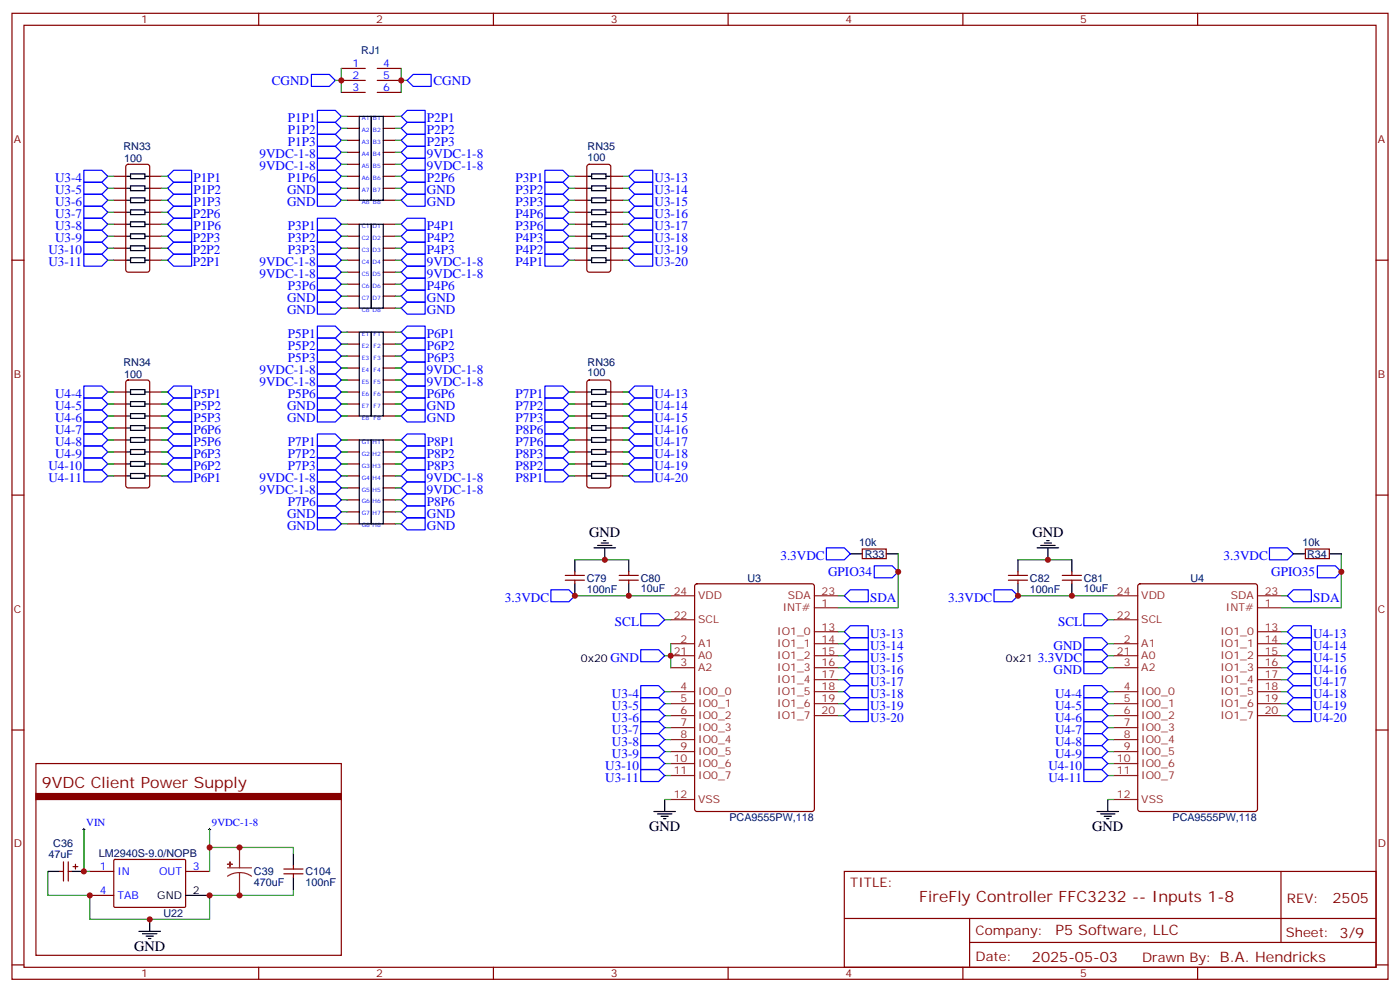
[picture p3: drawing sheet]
<svg xmlns="http://www.w3.org/2000/svg" width="412mm" height="292mm" viewBox="0 0 412 292" stroke-linecap="round" stroke-linejoin="round" font-family="sans-serif">
<g fill="none" stroke="#870000" stroke-width=".35">
<path d="M3.5 3.9h405.4v284.4h-405.4zM7.1 7.4h398.2v277.3h-398.2zM76.2 3.9v3.5M145.3 3.9v3.5M214.5 3.9v3.5M283.6 3.9v3.5M352.8 3.9v3.5M100.5 20.1h7.1M100.5 23.7h7.1M100.5 27.2h7.1M102.3 37.8h3.5M102.3 34.3h3.5"/>
<path d="M111.1 20.1h7.1M111.1 23.7h7.1M111.1 27.2h7.1M112.9 37.8h3.5M112.9 34.3h3.5M33.5 58.9h3.5M33.5 55.4h3.5M33.5 51.9h3.5M37.3 48.6l.4-.2h5.7l.5 .2 .2 .5v30.3l-.2 .5-.5 .2h-5.7l-.5-.2-.2-.5v-30.3zM44.1 58.9h3.5M44.1 55.4h3.5M44.1 51.9h3.5"/>
<path d="M102.3 58.9h3.5M102.3 55.4h3.5M102.3 51.9h3.5M102.3 48.4h3.5M102.3 44.8h3.5M102.3 41.3h3.5M112.9 58.9h3.5M112.9 55.4h3.5M112.9 51.9h3.5M112.9 48.4h3.5M112.9 44.8h3.5M112.9 41.3h3.5"/>
<path d="M169.3 58.9h3.6M169.3 55.4h3.6M169.3 51.9h3.6M173.1 48.6l.5-.2h5.6l.5 .2 .2 .5v30.3l-.2 .5-.5 .2h-5.6l-.5-.2-.2-.5v-30.3zM179.9 58.9h3.5M179.9 55.4h3.5M179.9 51.9h3.5M3.5 76.6h3.6M33.5 76.6h3.5M33.5 73.1h3.5M33.5 69.5h3.5M33.5 66h3.5"/>
<path d="M33.5 62.5h3.5M44.1 76.6h3.5M44.1 73.1h3.5M44.1 69.5h3.5M44.1 66h3.5M44.1 62.5h3.5M102.3 76.6h3.5M102.3 73.1h3.5M102.3 69.5h3.5M102.3 66h3.5M112.9 76.6h3.5M112.9 73.1h3.5"/>
<path d="M112.9 69.5h3.5M112.9 66h3.5M169.3 76.6h3.6M169.3 73.1h3.6M169.3 69.5h3.6M169.3 66h3.6M169.3 62.5h3.6M179.9 76.6h3.5M179.9 73.1h3.5M179.9 69.5h3.5M179.9 66h3.5M179.9 62.5h3.5"/>
<path d="M405.3 76.6h3.6M102.3 90.7h3.5M102.3 87.2h3.5M102.3 83.6h3.5M102.3 80.1h3.5M102.3 97.8h3.5M112.9 90.7h3.5M112.9 87.2h3.5M112.9 83.6h3.5M112.9 80.1h3.5M112.9 97.8h3.5M33.5 118.9h3.5"/>
<path d="M33.5 115.4h3.5M37.3 112.1l.4-.2h5.7l.5 .2 .2 .5v30.3l-.2 .5-.5 .2h-5.7l-.5-.2-.2-.5v-30.3zM44.1 118.9h3.5M44.1 115.4h3.5M102.3 118.9h3.5M102.3 115.4h3.5M102.3 111.9h3.5M102.3 108.3h3.5M102.3 104.8h3.5M102.3 101.3h3.5M112.9 118.9h3.5M112.9 115.4h3.5"/>
<path d="M112.9 111.9h3.5M112.9 108.3h3.5M112.9 104.8h3.5M112.9 101.3h3.5M169.3 118.9h3.6M169.3 115.4h3.6M173.1 112.1l.5-.2h5.6l.5 .2 .2 .5v30.3l-.2 .5-.5 .2h-5.6l-.5-.2-.2-.5v-30.3zM179.9 118.9h3.5M179.9 115.4h3.5M33.5 122.4h3.5M33.5 136.6h3.5M33.5 133h3.5"/>
<path d="M33.5 129.5h3.5M33.5 126h3.5M44.1 122.4h3.5M44.1 136.6h3.5M44.1 133h3.5M44.1 129.5h3.5M44.1 126h3.5M102.3 122.4h3.5M102.3 136.6h3.5M102.3 133h3.5M102.3 129.5h3.5M112.9 122.4h3.5"/>
<path d="M112.9 136.6h3.5M112.9 133h3.5M112.9 129.5h3.5M169.3 122.4h3.6M169.3 136.6h3.6M169.3 133h3.6M169.3 129.5h3.6M169.3 126h3.6M179.9 122.4h3.5M179.9 136.6h3.5M179.9 133h3.5M179.9 129.5h3.5"/>
<path d="M179.9 126h3.5M3.5 145.7h3.6M33.5 140.1h3.5M44.1 140.1h3.5M102.3 154.2h3.5M102.3 150.7h3.5M102.3 147.1h3.5M102.3 143.6h3.5M102.3 140.1h3.5M112.9 154.2h3.5M112.9 150.7h3.5M112.9 147.1h3.5"/>
<path d="M112.9 143.6h3.5M112.9 140.1h3.5M169.3 140.1h3.6M179.9 140.1h3.5M405.3 145.7h3.6M166.5 169.4h5.7M166.5 170.8h5.7M169.3 168.3v1.1M169.3 170.8v1M182.4 169.4h5.6M182.4 170.8h5.6M185.2 168.3v1.1"/>
<path d="M185.2 170.8v1M204.8 172l.5-.2h33.9l.6 .5 .1 65.9-.5 .6-34.1 .1-.6-.5-.1-65.9zM254 161.6h7.1v2.8h-7.1zM297 169.4h5.7M297 170.8h5.7M299.9 168.3v1.1M299.9 170.8v1M312.9 169.4h5.7M312.9 170.8h5.7M315.7 168.3v1.1M315.7 170.8v1M335.4 172l.4-.2h33.9l.7 .5v65.9l-.4 .6-34.2 .1-.6-.5-.1-65.9z"/>
<path d="M384.5 161.6h7.1v2.8h-7.1zM3.5 214.9h3.6M405.3 214.9h3.6M10.6 224.8h89.9v56.4h-89.9zM17.6 256.5h1.1M18.7 253.7v5.6M20.1 256.5h1.1M20.1 253.7v5.6M21.5 255.1h1.4M22.2 254.4v1.4M26.5 256.5h7M33.6 253.2l.3-.2h20.6l.2 .3-.1 13.6-.3 .2-20.6-.1-.2-.3z"/>
<path d="M54.7 256.5h7M83.6 255.8h5.7M83.6 257.2h5.7M86.4 254.7v1.1M86.4 257.2v1.1M248.7 256.5h156.6v28.2h-156.6zM377.3 256.5v20.9M26.5 263.6h7M248.7 270.4h156.5M285.6 277.4h119.6M285.6 270.4v14.1M3.5 284h3.6"/>
<path d="M76.2 284.7v3.6M145.3 284.7v3.6M214.5 284.7v3.6M283.6 284.7v3.6M352.8 284.7v3.6M405.3 284h3.6"/>
</g>
<g fill="none" stroke="#8c2424" stroke-width=".35">
<path d="M197.6 175.4h7M239.9 175.4h7M239.9 178.9h7M328.1 175.4h7M370.4 175.4h7.1M370.4 178.9h7.1M197.6 182.4h7M197.6 189.5h7M197.6 193h7M197.6 196.5h7M239.9 189.5h7M239.9 193h7"/>
<path d="M239.9 196.5h7M239.9 185.9h7M328.1 182.4h7M328.1 189.5h7M328.1 193h7M328.1 196.5h7M370.4 189.5h7.1M370.4 193h7.1M370.4 196.5h7.1M370.4 185.9h7.1M197.6 203.6h7M197.6 207.1h7"/>
<path d="M197.6 210.6h7M197.6 214.2h7M197.6 217.7h7M239.9 203.6h7M239.9 207.1h7M239.9 210.6h7M239.9 200.1h7M328.1 203.6h7M328.1 207.1h7M328.1 210.6h7M328.1 214.2h7M328.1 217.7h7"/>
<path d="M370.4 203.6h7.1M370.4 207.1h7.1M370.4 210.6h7.1M370.4 200.1h7.1M197.6 221.2h7M197.6 224.8h7M197.6 228.3h7M197.6 235.3h7M328.1 221.2h7M328.1 224.8h7M328.1 228.3h7M328.1 235.3h7"/>
<path d="M67 255.4h7.1M70.6 256.9l1.8 .2 1.7 .8M70.6 256.9l-1.9 .2-1.7 .8M70.6 249.4v6M70.6 256.9v6.7"/>
</g>
<g fill="none" stroke="#000" stroke-width=".35">
<path d="M105.8 34.3h3.6v24.6h-3.6zM109.4 34.3h3.5v24.6h-3.5zM37 58.9h1.5M37 55.4h1.5M37 51.9h1.5M38.5 58.2h4.2v1.5h-4.2zM38.5 54.7h4.2v1.4h-4.2zM38.5 51.2h4.2v1.4h-4.2zM42.7 58.9h1.4M42.7 55.4h1.4M42.7 51.9h1.4M172.9 58.9h1.4"/>
<path d="M172.9 55.4h1.4M172.9 51.9h1.4M174.3 58.2h4.2v1.5h-4.2zM174.3 54.7h4.2v1.4h-4.2zM174.3 51.2h4.2v1.4h-4.2zM178.5 58.9h1.4M178.5 55.4h1.4M178.5 51.9h1.4M37 62.5h1.5M37 66h1.5M37 69.5h1.5M37 73.1h1.5"/>
<path d="M37 76.6h1.5M38.5 61.8h4.2v1.4h-4.2zM38.5 65.3h4.2v1.4h-4.2zM38.5 68.8h4.2v1.4h-4.2zM38.5 72.4h4.2v1.4h-4.2zM38.5 75.9h4.2v1.4h-4.2zM42.7 62.5h1.4M42.7 66h1.4M42.7 69.5h1.4M42.7 73.1h1.4M42.7 76.6h1.4M105.8 66h3.6v24.7h-3.6z"/>
<path d="M109.4 66h3.5v24.7h-3.5zM172.9 62.5h1.4M172.9 66h1.4M172.9 69.5h1.4M172.9 73.1h1.4M172.9 76.6h1.4M174.3 65.3h4.2v1.4h-4.2zM174.3 68.8h4.2v1.4h-4.2zM174.3 72.4h4.2v1.4h-4.2zM174.3 75.9h4.2v1.4h-4.2zM174.3 61.8h4.2v1.4h-4.2zM178.5 62.5h1.4"/>
<path d="M178.5 66h1.4M178.5 69.5h1.4M178.5 73.1h1.4M178.5 76.6h1.4M105.8 97.8h3.6v24.6h-3.6zM109.4 97.8h3.5v24.6h-3.5zM37 118.9h1.5M37 115.4h1.5M38.5 118.2h4.2v1.4h-4.2zM38.5 114.7h4.2v1.4h-4.2zM42.7 118.9h1.4M42.7 115.4h1.4"/>
<path d="M172.9 118.9h1.4M172.9 115.4h1.4M174.3 118.2h4.2v1.4h-4.2zM174.3 114.7h4.2v1.4h-4.2zM178.5 118.9h1.4M178.5 115.4h1.4M37 126h1.5M37 122.4h1.5M37 129.5h1.5M37 133h1.5M37 136.6h1.5M38.5 125.3h4.2v1.4h-4.2z"/>
<path d="M38.5 121.7h4.2v1.5h-4.2zM38.5 128.8h4.2v1.4h-4.2zM38.5 132.3h4.2v1.4h-4.2zM38.5 135.9h4.2v1.4h-4.2zM38.5 139.4h4.2v1.4h-4.2zM42.7 126h1.4M42.7 122.4h1.4M42.7 129.5h1.4M42.7 133h1.4M42.7 136.6h1.4M105.8 129.5h3.6v24.7h-3.6zM109.4 129.5h3.5v24.7h-3.5z"/>
<path d="M172.9 126h1.4M172.9 122.4h1.4M172.9 129.5h1.4M172.9 133h1.4M172.9 136.6h1.4M174.3 128.8h4.2v1.4h-4.2zM174.3 132.3h4.2v1.4h-4.2zM174.3 135.9h4.2v1.4h-4.2zM174.3 139.4h4.2v1.4h-4.2zM174.3 125.3h4.2v1.4h-4.2zM174.3 121.7h4.2v1.5h-4.2zM178.5 126h1.4"/>
<path d="M178.5 122.4h1.4M178.5 129.5h1.4M178.5 133h1.4M178.5 136.6h1.4M37 140.1h1.5M42.7 140.1h1.4M172.9 140.1h1.4M177.1 159.8h2.1M177.8 159.1h.7M178.5 140.1h1.4M307.6 159.8h2.1M308.3 159.1h.7"/>
<path d="M169.3 164.8v3.5M169.3 171.8v3.6M175 161.3h6.3M176 160.5h4.3M178.2 161.3v3.5M185.2 164.8v3.5M185.2 171.8v3.6M250.5 163h3.5M261.1 163h3.5M299.9 164.8v3.5M299.9 171.8v3.6M305.5 161.3h6.4"/>
<path d="M306.6 160.5h4.2M308.7 161.3v3.5M315.7 164.8v3.5M315.7 171.8v3.6M381 163h3.5M391.6 163h3.5M192.6 238.9h6.4M193.7 239.6h4.2M195.8 235.3v3.6M323.1 238.9h6.4M324.2 239.6h4.2M326.3 235.3v3.6"/>
<path d="M14.1 256.5h3.5M21.2 256.5h3.5M86.4 251.2v3.5M86.4 258.3v3.5M194.7 240.3h2.1M195.4 241h.7M325.3 240.3h2.1M326 241h.7M40.9 274.1h6.4M42 274.8h4.2M43 275.6h2.2M43.7 276.3h.7"/>
<path d="M44.1 270.6v3.5M54.7 263.6h7"/>
</g>
<g fill="#8c2424" stroke="#8c2424" stroke-width=".35">
<path d="M67 254.4h1.4z"/>
<path d="M67.7 253.7l.1 1.4z"/>
</g>
<g fill="none" stroke="#008700" stroke-width=".35">
<path d="M98.8 23.7h1.7M100.5 20.1v7.1M100.5 34.3h1.8M100.5 37.8h1.8M116.4 34.3h1.8M116.4 37.8h1.8M118.2 20.1v7.1M118.2 23.7h1.7M31.7 51.9h1.8M31.7 55.4h1.8M31.7 58.9h1.8M47.6 51.9h1.8"/>
<path d="M47.6 55.4h1.8M47.6 58.9h1.8M100.5 41.3h1.8M100.5 44.8h1.8M100.5 48.4h1.8M100.5 51.9h1.8M100.5 55.4h1.8M100.5 58.9h1.8M116.4 41.3h1.8M116.4 44.8h1.8M116.4 48.4h1.8M116.4 51.9h1.8"/>
<path d="M116.4 55.4h1.8M116.4 58.9h1.8M167.6 51.9h1.7M167.6 55.4h1.7M167.6 58.9h1.7M183.4 51.9h1.8M183.4 55.4h1.8M183.4 58.9h1.8M31.7 62.5h1.8M31.7 66h1.8M31.7 69.5h1.8M31.7 73.1h1.8"/>
<path d="M31.7 76.6h1.8M47.6 62.5h1.8M47.6 66h1.8M47.6 69.5h1.8M47.6 73.1h1.8M47.6 76.6h1.8M100.5 66h1.8M100.5 69.5h1.8M100.5 73.1h1.8M100.5 76.6h1.8M116.4 66h1.8M116.4 69.5h1.8"/>
<path d="M116.4 73.1h1.8M116.4 76.6h1.8M167.6 62.5h1.7M167.6 66h1.7M167.6 69.5h1.7M167.6 73.1h1.7M167.6 76.6h1.7M183.4 62.5h1.8M183.4 66h1.8M183.4 69.5h1.8M183.4 73.1h1.8M183.4 76.6h1.8"/>
<path d="M100.5 80.1h1.8M100.5 83.6h1.8M100.5 87.2h1.8M100.5 90.7h1.8M100.5 97.8h1.8M116.4 80.1h1.8M116.4 83.6h1.8M116.4 87.2h1.8M116.4 90.7h1.8M116.4 97.8h1.8M31.7 115.4h1.8M31.7 118.9h1.8"/>
<path d="M47.6 115.4h1.8M47.6 118.9h1.8M100.5 101.3h1.8M100.5 104.8h1.8M100.5 108.3h1.8M100.5 111.9h1.8M100.5 115.4h1.8M100.5 118.9h1.8M116.4 101.3h1.8M116.4 104.8h1.8M116.4 108.3h1.8M116.4 111.9h1.8"/>
<path d="M116.4 115.4h1.8M116.4 118.9h1.8M167.6 115.4h1.7M167.6 118.9h1.7M183.4 115.4h1.8M183.4 118.9h1.8M31.7 122.4h1.8M31.7 129.5h1.8M31.7 133h1.8M31.7 136.6h1.8M31.7 126h1.8M47.6 122.4h1.8"/>
<path d="M47.6 129.5h1.8M47.6 133h1.8M47.6 136.6h1.8M47.6 126h1.8M100.5 122.4h1.8M100.5 129.5h1.8M100.5 133h1.8M100.5 136.6h1.8M116.4 122.4h1.8M116.4 129.5h1.8M116.4 133h1.8M116.4 136.6h1.8"/>
<path d="M167.6 122.4h1.7M167.6 129.5h1.7M167.6 133h1.7M167.6 136.6h1.7M167.6 126h1.7M183.4 122.4h1.8M183.4 129.5h1.8M183.4 133h1.8M183.4 136.6h1.8M183.4 126h1.8M31.7 140.1h1.8M47.6 140.1h1.8"/>
<path d="M100.5 140.1h1.8M100.5 143.6h1.8M100.5 147.1h1.8M100.5 150.7h1.8M100.5 154.2h1.8M116.4 140.1h1.8M116.4 143.6h1.8M116.4 147.1h1.8M116.4 150.7h1.8M116.4 154.2h1.8M167.6 140.1h1.7M183.4 140.1h1.8"/>
<path d="M169.3 164.8h15.9M169.3 175.4h28.3M246.9 175.4h1.8M264.6 163v15.9h-17.7M299.9 164.8h15.8M299.9 175.4h28.2M377.5 175.4h1.7M395.1 163v15.9h-17.6M195.8 193h1.8M195.8 182.4h1.8M197.6 189.5v7M246.9 189.5h1.8"/>
<path d="M246.9 193h1.8M246.9 196.5h1.8M246.9 185.9h1.8M326.3 189.5h1.8M326.3 193h1.8M326.3 196.5h1.8M326.3 182.4h1.8M377.5 189.5h1.7M377.5 193h1.7M377.5 196.5h1.7M377.5 185.9h1.7M195.8 203.6h1.8"/>
<path d="M195.8 207.1h1.8M195.8 210.6h1.8M195.8 214.2h1.8M195.8 217.7h1.8M246.9 200.1h1.8M246.9 203.6h1.8M246.9 207.1h1.8M246.9 210.6h1.8M326.3 203.6h1.8M326.3 207.1h1.8M326.3 210.6h1.8M326.3 214.2h1.8"/>
<path d="M326.3 217.7h1.8M377.5 200.1h1.7M377.5 203.6h1.7M377.5 207.1h1.7M377.5 210.6h1.7M195.8 221.2h1.8M195.8 224.8h1.8M195.8 228.3h1.8M195.8 235.3h1.8M326.3 221.2h1.8M326.3 224.8h1.8M326.3 228.3h1.8"/>
<path d="M326.3 235.3h1.8M14.1 256.5v7.1h12.4v7h35.2v-7h24.7v-1.8M24.7 256.5v-12.3v12.3h1.8M61.7 249.4h24.7v1.8M61.7 244.2v12.3"/>
</g>
<g fill="none" stroke="#00f" stroke-width=".35">
<path d="M91.7 21.9h5.3l1.8 1.8-1.8 1.7h-5.3zM93.5 32.5h5.3l1.7 1.8-1.7 1.7h-5.3zM93.5 36h5.3l1.7 1.8-1.7 1.7h-5.3zM93.5 39.5h5.3l1.7 1.8-1.7 1.8h-5.3zM119.9 39.5h5.3v3.6h-5.3l-1.7-1.8zM119.9 36h5.3v3.5h-5.3l-1.7-1.7zM119.9 32.5h5.3v3.5h-5.3l-1.7-1.7zM119.9 23.7l1.8-1.8h5.3v3.5h-5.3zM24.7 50.1h5.3l1.7 1.8-1.7 1.8h-5.3zM24.7 53.7h5.3l1.7 1.7-1.7 1.8h-5.3zM24.7 57.2h5.3l1.7 1.7-1.7 1.8h-5.3zM51.2 57.2h5.2v3.5h-5.2l-1.8-1.8z"/>
<path d="M51.2 53.7h5.2v3.5h-5.2l-1.8-1.8zM51.2 50.1h5.2v3.6h-5.2l-1.8-1.8zM93.5 53.7h5.3l1.7 1.7-1.7 1.8h-5.3zM93.5 57.2h5.3l1.7 1.7-1.7 1.8h-5.3zM93.5 43.1h5.3l1.7 1.7-1.7 1.8h-5.3zM93.5 46.6h5.3l1.7 1.8-1.7 1.7h-5.3zM93.5 50.1h5.3l1.7 1.8-1.7 1.8h-5.3zM119.9 53.7h5.3v3.5h-5.3l-1.7-1.8zM119.9 57.2h5.3v3.5h-5.3l-1.7-1.8zM119.9 46.6h5.3v3.5h-5.3l-1.7-1.7zM119.9 43.1h5.3v3.5h-5.3l-1.7-1.8zM119.9 50.1h5.3v3.6h-5.3l-1.7-1.8z"/>
<path d="M160.5 57.2h5.3l1.8 1.7-1.8 1.8h-5.3zM160.5 53.7h5.3l1.8 1.7-1.8 1.8h-5.3zM160.5 50.1h5.3l1.8 1.8-1.8 1.8h-5.3zM187 50.1h5.3v3.6h-5.3l-1.8-1.8zM187 53.7h5.3v3.5h-5.3l-1.8-1.8zM187 57.2h5.3v3.5h-5.3l-1.8-1.8zM24.7 60.7h5.3l1.7 1.8-1.7 1.7h-5.3zM24.7 64.2h5.3l1.7 1.8-1.7 1.8h-5.3zM24.7 67.8h5.3l1.7 1.7-1.7 1.8h-5.3zM24.7 71.3h5.3l1.7 1.8-1.7 1.7h-5.3zM24.7 74.8h5.3l1.7 1.8-1.7 1.8h-5.3zM51.2 64.2h5.2v3.6h-5.2l-1.8-1.8z"/>
<path d="M51.2 74.8h5.2v3.6h-5.2l-1.8-1.8zM51.2 71.3h5.2v3.5h-5.2l-1.8-1.7zM51.2 67.8h5.2v3.5h-5.2l-1.8-1.8zM51.2 60.7h5.2v3.5h-5.2l-1.8-1.7zM93.5 74.8h5.3l1.7 1.8-1.7 1.8h-5.3zM93.5 78.4h5.3l1.7 1.7-1.7 1.8h-5.3zM93.5 64.2h5.3l1.7 1.8-1.7 1.8h-5.3zM93.5 67.8h5.3l1.7 1.7-1.7 1.8h-5.3zM93.5 71.3h5.3l1.7 1.8-1.7 1.7h-5.3zM119.9 74.8h5.3v3.6h-5.3l-1.7-1.8zM119.9 78.4h5.3v3.5h-5.3l-1.7-1.8zM119.9 67.8h5.3v3.5h-5.3l-1.7-1.8z"/>
<path d="M119.9 71.3h5.3v3.5h-5.3l-1.7-1.7zM119.9 64.2h5.3v3.6h-5.3l-1.7-1.8zM160.5 64.2h5.3l1.8 1.8-1.8 1.8h-5.3zM160.5 74.8h5.3l1.8 1.8-1.8 1.8h-5.3zM160.5 71.3h5.3l1.8 1.8-1.8 1.7h-5.3zM160.5 67.8h5.3l1.8 1.7-1.8 1.8h-5.3zM160.5 60.7h5.3l1.8 1.8-1.8 1.7h-5.3zM187 60.7h5.3v3.5h-5.3l-1.8-1.7zM187 64.2h5.3v3.6h-5.3l-1.8-1.8zM187 67.8h5.3v3.5h-5.3l-1.8-1.8zM187 71.3h5.3v3.5h-5.3l-1.8-1.7zM187 74.8h5.3v3.6h-5.3l-1.8-1.8z"/>
<path d="M93.5 88.9h5.3l1.7 1.8-1.7 1.8h-5.3zM93.5 85.4h5.3l1.7 1.8-1.7 1.7h-5.3zM93.5 81.9h5.3l1.7 1.7-1.7 1.8h-5.3zM93.5 96h5.3l1.7 1.8-1.7 1.7h-5.3zM93.5 99.5h5.3l1.7 1.8-1.7 1.7h-5.3zM119.9 85.4h5.3v3.5h-5.3l-1.7-1.7zM119.9 88.9h5.3v3.6h-5.3l-1.7-1.8zM119.9 99.5h5.3v3.5h-5.3l-1.7-1.7zM119.9 96h5.3v3.5h-5.3l-1.7-1.7zM119.9 81.9h5.3v3.5h-5.3l-1.7-1.8zM24.7 113.6h5.3l1.7 1.8-1.7 1.8h-5.3zM24.7 117.2h5.3l1.7 1.7-1.7 1.8h-5.3z"/>
<path d="M51.2 113.6h5.2v3.6h-5.2l-1.8-1.8zM51.2 117.2h5.2v3.5h-5.2l-1.8-1.8zM93.5 117.2h5.3l1.7 1.7-1.7 1.8h-5.3zM93.5 106.6h5.3l1.7 1.7-1.7 1.8h-5.3zM93.5 110.1h5.3l1.7 1.8-1.7 1.7h-5.3zM93.5 103h5.3l1.7 1.8-1.7 1.8h-5.3zM93.5 113.6h5.3l1.7 1.8-1.7 1.8h-5.3zM118.2 111.9l1.7-1.8h5.3v3.5h-5.3zM119.9 117.2h5.3v3.5h-5.3l-1.7-1.8zM119.9 106.6h5.3v3.5h-5.3l-1.7-1.8zM119.9 113.6h5.3v3.6h-5.3l-1.7-1.8zM119.9 103h5.3v3.6h-5.3l-1.7-1.8z"/>
<path d="M160.5 113.6h5.3l1.8 1.8-1.8 1.8h-5.3zM160.5 117.2h5.3l1.8 1.7-1.8 1.8h-5.3zM187 113.6h5.3v3.6h-5.3l-1.8-1.8zM187 117.2h5.3v3.5h-5.3l-1.8-1.8zM24.7 120.7h5.3l1.7 1.7-1.7 1.8h-5.3zM24.7 124.2h5.3l1.7 1.8-1.7 1.7h-5.3zM24.7 127.7h5.3l1.7 1.8-1.7 1.8h-5.3zM24.7 131.3h5.3l1.7 1.7-1.7 1.8h-5.3zM24.7 134.8h5.3l1.7 1.8-1.7 1.7h-5.3zM24.7 138.3h5.3l1.7 1.8-1.7 1.8h-5.3zM51.2 120.7h5.2v3.5h-5.2l-1.8-1.8zM51.2 127.7h5.2v3.6h-5.2l-1.8-1.8z"/>
<path d="M51.2 138.3h5.2v3.6h-5.2l-1.8-1.8zM51.2 134.8h5.2v3.5h-5.2l-1.8-1.7zM51.2 131.3h5.2v3.5h-5.2l-1.8-1.8zM51.2 124.2h5.2v3.5h-5.2l-1.8-1.7zM93.5 120.7h5.3l1.7 1.7-1.7 1.8h-5.3zM93.5 138.3h5.3l1.7 1.8-1.7 1.8h-5.3zM93.5 127.7h5.3l1.7 1.8-1.7 1.8h-5.3zM93.5 131.3h5.3l1.7 1.7-1.7 1.8h-5.3zM93.5 134.8h5.3l1.7 1.8-1.7 1.7h-5.3zM119.9 120.7h5.3v3.5h-5.3l-1.7-1.8zM119.9 138.3h5.3v3.6h-5.3l-1.7-1.8zM119.9 134.8h5.3v3.5h-5.3l-1.7-1.7z"/>
<path d="M119.9 131.3h5.3v3.5h-5.3l-1.7-1.8zM119.9 127.7h5.3v3.6h-5.3l-1.7-1.8zM160.5 120.7h5.3l1.8 1.7-1.8 1.8h-5.3zM160.5 127.7h5.3l1.8 1.8-1.8 1.8h-5.3zM160.5 138.3h5.3l1.8 1.8-1.8 1.8h-5.3zM160.5 134.8h5.3l1.8 1.8-1.8 1.7h-5.3zM160.5 131.3h5.3l1.8 1.7-1.8 1.8h-5.3zM160.5 124.2h5.3l1.8 1.8-1.8 1.7h-5.3zM187 120.7h5.3v3.5h-5.3l-1.8-1.8zM187 124.2h5.3v3.5h-5.3l-1.8-1.7zM187 127.7h5.3v3.6h-5.3l-1.8-1.8zM187 131.3h5.3v3.5h-5.3l-1.8-1.8z"/>
<path d="M187 134.8h5.3v3.5h-5.3l-1.8-1.7zM187 138.3h5.3v3.6h-5.3l-1.8-1.8zM93.5 152.4h5.3l1.7 1.8-1.7 1.8h-5.3zM93.5 148.9h5.3l1.7 1.8-1.7 1.7h-5.3zM93.5 141.9h5.3l1.7 1.7-1.7 1.8h-5.3zM93.5 145.4h5.3l1.7 1.7-1.7 1.8h-5.3zM119.9 148.9h5.3v3.5h-5.3l-1.7-1.7zM119.9 152.4h5.3v3.6h-5.3l-1.7-1.8zM119.9 141.9h5.3v3.5h-5.3l-1.7-1.8zM119.9 145.4h5.3v3.5h-5.3l-1.7-1.8zM162.3 173.6h5.3l1.7 1.8-1.7 1.7h-5.3zM243.4 161.3h5.3l1.8 1.7-1.8 1.8h-5.3z"/>
<path d="M250.5 173.6h5.3v3.5h-5.3l-1.8-1.7zM257.5 166.5h5.3l1.8 1.8-1.8 1.8h-5.3zM292.8 173.6h5.3l1.8 1.8-1.8 1.7h-5.3zM373.9 161.3h5.3l1.8 1.7-1.8 1.8h-5.3zM381 173.6h5.3v3.5h-5.3l-1.8-1.7zM388.1 166.5h5.2l1.8 1.8-1.8 1.8h-5.2zM188.7 180.7h5.3l1.8 1.7-1.8 1.8h-5.3zM188.7 191.2h5.3l1.8 1.8-1.8 1.8h-5.3zM248.7 196.5l1.8-1.7h5.3v3.5h-5.3zM250.5 184.2h5.3v3.5h-5.3l-1.8-1.8zM250.5 187.7h5.3v3.5h-5.3l-1.8-1.7zM250.5 191.2h5.3v3.6h-5.3l-1.8-1.8z"/>
<path d="M250.5 198.3h5.3v3.5h-5.3l-1.8-1.7zM319.3 180.7h5.3l1.7 1.7-1.7 1.8h-5.3zM319.3 191.2h5.3l1.7 1.8-1.7 1.8h-5.3zM319.3 187.7h5.3l1.7 1.8-1.7 1.7h-5.3zM319.3 194.8h5.3l1.7 1.7-1.7 1.8h-5.3zM381 184.2h5.3v3.5h-5.3l-1.8-1.8zM381 187.7h5.3v3.5h-5.3l-1.8-1.7zM381 191.2h5.3v3.6h-5.3l-1.8-1.8zM381 194.8h5.3v3.5h-5.3l-1.8-1.8zM381 198.3h5.3v3.5h-5.3l-1.8-1.7zM188.7 201.8h5.3l1.8 1.8-1.8 1.8h-5.3zM188.7 205.4h5.3l1.8 1.7-1.8 1.8h-5.3z"/>
<path d="M188.7 208.9h5.3l1.8 1.7-1.8 1.8h-5.3zM188.7 212.4h5.3l1.8 1.8-1.8 1.7h-5.3zM188.7 215.9h5.3l1.8 1.8-1.8 1.8h-5.3zM188.7 219.5h5.3l1.8 1.7-1.8 1.8h-5.3zM250.5 201.8h5.3v3.6h-5.3l-1.8-1.8zM250.5 205.4h5.3v3.5h-5.3l-1.8-1.8zM250.5 208.9h5.3v3.5h-5.3l-1.8-1.8zM319.3 201.8h5.3l1.7 1.8-1.7 1.8h-5.3zM319.3 205.4h5.3l1.7 1.7-1.7 1.8h-5.3zM319.3 208.9h5.3l1.7 1.7-1.7 1.8h-5.3zM319.3 212.4h5.3l1.7 1.8-1.7 1.7h-5.3zM319.3 215.9h5.3l1.7 1.8-1.7 1.8h-5.3z"/>
<path d="M319.3 219.5h5.3l1.7 1.7-1.7 1.8h-5.3zM381 201.8h5.3v3.6h-5.3l-1.8-1.8zM381 205.4h5.3v3.5h-5.3l-1.8-1.8zM381 208.9h5.3v3.5h-5.3l-1.8-1.8zM188.7 223h5.3l1.8 1.8-1.8 1.7h-5.3zM188.7 226.5h5.3l1.8 1.8-1.8 1.7h-5.3zM319.3 223h5.3l1.7 1.8-1.7 1.7h-5.3zM319.3 226.5h5.3l1.7 1.8-1.7 1.7h-5.3z"/>
</g>
<path d="M24.3 244.2h.7M24.7 243.8v.7M61.4 244.2h.7M61.7 243.8v.7" fill="none" stroke="#000" stroke-width=".29"/>
<path d="M10.6 233.6h89.9v1.7h-89.9z" fill="#870000" stroke="#870000" stroke-width=".35"/>
<g fill="#c00">
<circle cx="118.2" cy="23.7" r=".88"/>
<circle cx="100.5" cy="23.7" r=".88"/>
<circle cx="26.5" cy="263.6" r=".88"/>
<circle cx="61.7" cy="263.6" r=".88"/>
<circle cx="44.1" cy="270.6" r=".88"/>
<circle cx="24.7" cy="256.5" r=".88"/>
<circle cx="178.2" cy="164.8" r=".88"/>
<circle cx="185.2" cy="175.4" r=".88"/>
<circle cx="169.3" cy="175.4" r=".88"/>
<circle cx="299.9" cy="175.4" r=".88"/>
<circle cx="315.7" cy="175.4" r=".88"/>
<circle cx="308.7" cy="164.8" r=".88"/>
<circle cx="197.6" cy="193" r=".88"/>
<circle cx="264.6" cy="168.3" r=".88"/>
<circle cx="395.1" cy="168.3" r=".88"/>
<circle cx="70.6" cy="263.6" r=".88"/>
<circle cx="61.7" cy="249.4" r=".88"/>
<circle cx="70.6" cy="249.4" r=".88"/>
</g>
<g font-size="4.6" fill="#800">
<text x="12.3" y="231.8">9VDC Client Power Supply</text>
<text x="270.8" y="265.5">FireFly Controller FFC3232 -- Inputs 1-8</text>
</g>
<g font-size="4.2">
<text x="173.6" y="158.1">GND</text>
<text x="304.1" y="158.1">GND</text>
<text x="191.2" y="244.5">GND</text>
<text x="321.7" y="244.5">GND</text>
<text x="39.5" y="279.8">GND</text>
</g>
<g font-size="4.2" fill="#800">
<text x="392.5" y="265.8">2505</text>
<text x="310.9" y="275.3">P5 Software, LLC</text>
<text x="304" y="283.1">2025-05-03</text>
</g>
<g font-size="3.9" fill="#00f">
<text x="80.1" y="24.9">CGND</text>
<text x="127.7" y="24.9">CGND</text>
<text x="84.8" y="36">P1P1</text>
<text x="84.8" y="39.5">P1P2</text>
<text x="125.8" y="39.5">P2P2</text>
<text x="125.8" y="36">P2P1</text>
<text x="76.4" y="46.6">9VDC-1-8</text>
<text x="84.8" y="43.1">P1P3</text>
<text x="125.8" y="46.6">9VDC-1-8</text>
<text x="125.8" y="43.1">P2P3</text>
<text x="16.2" y="53.7">U3-4</text>
<text x="57" y="53.7">P1P1</text>
<text x="76.4" y="50.1">9VDC-1-8</text>
<text x="84.8" y="53.7">P1P6</text>
<text x="125.8" y="50.1">9VDC-1-8</text>
<text x="125.8" y="53.7">P2P6</text>
<text x="151.8" y="53.7">P3P1</text>
<text x="192.8" y="53.7">U3-13</text>
<text x="16.2" y="57.2">U3-5</text>
<text x="57" y="57.2">P1P2</text>
<text x="84.6" y="57.2">GND</text>
<text x="125.8" y="57.2">GND</text>
<text x="151.8" y="57.2">P3P2</text>
<text x="192.8" y="57.2">U3-14</text>
<text x="16.2" y="60.7">U3-6</text>
<text x="16.2" y="64.2">U3-7</text>
<text x="56.8" y="64.2">P2P6</text>
<text x="57" y="60.7">P1P3</text>
<text x="84.6" y="60.7">GND</text>
<text x="125.8" y="60.7">GND</text>
<text x="151.8" y="60.7">P3P3</text>
<text x="151.8" y="64.2">P4P6</text>
<text x="192.8" y="60.7">U3-15</text>
<text x="192.8" y="64.2">U3-16</text>
<text x="16.2" y="67.8">U3-8</text>
<text x="16.2" y="71.3">U3-9</text>
<text x="56.8" y="71.3">P2P3</text>
<text x="57" y="67.8">P1P6</text>
<text x="84.8" y="67.8">P3P1</text>
<text x="84.8" y="71.3">P3P2</text>
<text x="125.8" y="71.3">P4P2</text>
<text x="125.8" y="67.8">P4P1</text>
<text x="151.8" y="67.8">P3P6</text>
<text x="151.8" y="71.3">P4P3</text>
<text x="192.8" y="67.8">U3-17</text>
<text x="192.8" y="71.3">U3-18</text>
<text x="14.3" y="74.8">U3-10</text>
<text x="56.8" y="74.8">P2P2</text>
<text x="84.8" y="74.8">P3P3</text>
<text x="125.8" y="74.8">P4P3</text>
<text x="151.8" y="74.8">P4P2</text>
<text x="192.8" y="74.8">U3-19</text>
<text x="14.3" y="78.4">U3-11</text>
<text x="56.8" y="78.4">P2P1</text>
<text x="76.4" y="78.4">9VDC-1-8</text>
<text x="76.4" y="81.9">9VDC-1-8</text>
<text x="125.8" y="78.4">9VDC-1-8</text>
<text x="125.8" y="81.9">9VDC-1-8</text>
<text x="151.8" y="78.4">P4P1</text>
<text x="192.8" y="78.4">U3-20</text>
<text x="84.6" y="88.9">GND</text>
<text x="84.8" y="85.4">P3P6</text>
<text x="125.8" y="88.9">GND</text>
<text x="125.8" y="85.4">P4P6</text>
<text x="84.6" y="92.5">GND</text>
<text x="125.8" y="92.5">GND</text>
<text x="84.8" y="99.5">P5P1</text>
<text x="125.8" y="99.5">P6P1</text>
<text x="84.8" y="103">P5P2</text>
<text x="84.8" y="106.6">P5P3</text>
<text x="125.8" y="106.6">P6P3</text>
<text x="125.8" y="103">P6P2</text>
<text x="76.4" y="110.1">9VDC-1-8</text>
<text x="76.4" y="113.6">9VDC-1-8</text>
<text x="125.8" y="110.1">9VDC-1-8</text>
<text x="125.8" y="113.6">9VDC-1-8</text>
<text x="16.2" y="117.2">U4-4</text>
<text x="57" y="117.2">P5P1</text>
<text x="84.8" y="117.2">P5P6</text>
<text x="125.8" y="117.2">P6P6</text>
<text x="151.8" y="117.2">P7P1</text>
<text x="192.8" y="117.2">U4-13</text>
<text x="16.2" y="120.7">U4-5</text>
<text x="16.2" y="124.2">U4-6</text>
<text x="57" y="120.7">P5P2</text>
<text x="57" y="124.2">P5P3</text>
<text x="84.6" y="124.2">GND</text>
<text x="84.6" y="120.7">GND</text>
<text x="125.8" y="120.7">GND</text>
<text x="125.8" y="124.2">GND</text>
<text x="151.8" y="120.7">P7P2</text>
<text x="151.8" y="124.2">P7P3</text>
<text x="192.8" y="120.7">U4-14</text>
<text x="192.8" y="124.2">U4-15</text>
<text x="16.2" y="127.7">U4-7</text>
<text x="16.2" y="131.3">U4-8</text>
<text x="57" y="131.3">P5P6</text>
<text x="57" y="127.7">P6P6</text>
<text x="84.8" y="131.3">P7P1</text>
<text x="125.8" y="131.3">P8P1</text>
<text x="151.8" y="131.3">P7P6</text>
<text x="151.8" y="127.7">P8P6</text>
<text x="192.8" y="127.7">U4-16</text>
<text x="192.8" y="131.3">U4-17</text>
<text x="16.2" y="134.8">U4-9</text>
<text x="57" y="134.8">P6P3</text>
<text x="84.8" y="134.8">P7P2</text>
<text x="125.8" y="134.8">P8P2</text>
<text x="151.8" y="134.8">P8P3</text>
<text x="192.8" y="134.8">U4-18</text>
<text x="14.3" y="138.3">U4-10</text>
<text x="14.3" y="141.9">U4-11</text>
<text x="57" y="141.9">P6P1</text>
<text x="57" y="138.3">P6P2</text>
<text x="76.4" y="141.9">9VDC-1-8</text>
<text x="84.8" y="138.3">P7P3</text>
<text x="125.8" y="141.9">9VDC-1-8</text>
<text x="125.8" y="138.3">P8P3</text>
<text x="151.8" y="141.9">P8P1</text>
<text x="151.8" y="138.3">P8P2</text>
<text x="192.8" y="138.3">U4-19</text>
<text x="192.8" y="141.9">U4-20</text>
<text x="76.4" y="145.4">9VDC-1-8</text>
<text x="84.8" y="148.9">P7P6</text>
<text x="125.8" y="145.4">9VDC-1-8</text>
<text x="125.8" y="148.9">P8P6</text>
<text x="84.6" y="156">GND</text>
<text x="84.6" y="152.4">GND</text>
<text x="125.8" y="152.4">GND</text>
<text x="125.8" y="156">GND</text>
<text x="229.9" y="164.8">3.3VDC</text>
<text x="360.4" y="164.8">3.3VDC</text>
<text x="243.9" y="169.5">GPIO34</text>
<text x="374.5" y="169.5">GPIO35</text>
<text x="148.7" y="177.1">3.3VDC</text>
<text x="256.3" y="177.1">SDA</text>
<text x="279.3" y="177.1">3.3VDC</text>
<text x="386.8" y="177.1">SDA</text>
<text x="181.1" y="184.2">SCL</text>
<text x="311.7" y="184.2">SCL</text>
<text x="256.3" y="187.7">U3-13</text>
<text x="256.3" y="191.2">U3-14</text>
<text x="310.4" y="191.2">GND</text>
<text x="386.8" y="187.7">U4-13</text>
<text x="386.8" y="191.2">U4-14</text>
<text x="179.8" y="194.8">GND</text>
<text x="256.3" y="194.8">U3-15</text>
<text x="305.7" y="194.8">3.3VDC</text>
<text x="386.8" y="194.8">U4-15</text>
<text x="256.3" y="198.3">U3-16</text>
<text x="256.3" y="201.8">U3-17</text>
<text x="310.4" y="198.3">GND</text>
<text x="386.8" y="198.3">U4-16</text>
<text x="386.8" y="201.8">U4-17</text>
<text x="180.3" y="205.4">U3-4</text>
<text x="180.3" y="208.9">U3-5</text>
<text x="256.3" y="205.4">U3-18</text>
<text x="256.3" y="208.9">U3-19</text>
<text x="310.8" y="205.4">U4-4</text>
<text x="310.8" y="208.9">U4-5</text>
<text x="386.8" y="205.4">U4-18</text>
<text x="386.8" y="208.9">U4-19</text>
<text x="180.3" y="212.4">U3-6</text>
<text x="180.3" y="215.9">U3-7</text>
<text x="256.3" y="212.4">U3-20</text>
<text x="310.8" y="212.4">U4-6</text>
<text x="310.8" y="215.9">U4-7</text>
<text x="386.8" y="212.4">U4-20</text>
<text x="180.3" y="219.5">U3-8</text>
<text x="310.8" y="219.5">U4-8</text>
<text x="178.3" y="226.5">U3-10</text>
<text x="180.3" y="223">U3-9</text>
<text x="308.8" y="226.5">U4-10</text>
<text x="310.8" y="223">U4-9</text>
<text x="178.3" y="230">U3-11</text>
<text x="308.8" y="230">U4-11</text>
</g>
<g font-size="3.9" fill="#800">
<text x="250.5" y="261.1">TITLE:</text>
<text x="379.1" y="265.8">REV:</text>
<text x="287.4" y="275.3">Company:</text>
<text x="378.7" y="275.9">Sheet: 3/9</text>
<text x="287.4" y="283">Date:</text>
<text x="336.4" y="283.1">Drawn By: B.A. Hendricks</text>
</g>
<g font-size="3.2" fill="#800">
<text x="41.6" y="6.9">1</text>
<text x="110.8" y="6.9">2</text>
<text x="179.9" y="6.9">3</text>
<text x="249.1" y="6.9">4</text>
<text x="318.2" y="6.9">5</text>
<text x="4.1" y="42">A</text>
<text x="405.9" y="42">A</text>
<text x="4.1" y="111.2">B</text>
<text x="405.9" y="111.2">B</text>
<text x="4.1" y="180.3">C</text>
<text x="405.9" y="180.3">C</text>
<text x="4.1" y="249.4">D</text>
<text x="405.9" y="249.4">D</text>
<text x="41.6" y="287.7">1</text>
<text x="110.8" y="287.7">2</text>
<text x="179.9" y="287.7">3</text>
<text x="249.1" y="287.7">4</text>
<text x="318.2" y="287.7">5</text>
</g>
<g font-size="3.2" fill="#000080">
<text x="106.4" y="16">RJ1</text>
<text x="36.4" y="44.2">RN33</text>
<text x="36.6" y="47.8">100</text>
<text x="173.1" y="47.3">100</text>
<text x="173.1" y="44.1">RN35</text>
<text x="36.4" y="107.7">RN34</text>
<text x="173.1" y="107.6">RN36</text>
<text x="36.6" y="111.2">100</text>
<text x="173.1" y="110.8">100</text>
<text x="253.1" y="160.7">10k</text>
<text x="383.6" y="160.7">10k</text>
<text x="254.7" y="164.2">R33</text>
<text x="385" y="164.2">R34</text>
<text x="172.9" y="171.2">C79</text>
<text x="188.7" y="171.2">C80</text>
<text x="220.1" y="171.2">U3</text>
<text x="303.4" y="171.2">C82</text>
<text x="319.3" y="171.2">C81</text>
<text x="350.7" y="171.2">U4</text>
<text x="172.9" y="174.5">100nF</text>
<text x="188.7" y="174.4">10uF</text>
<text x="303.4" y="174.5">100nF</text>
<text x="319.3" y="174.4">10uF</text>
<text x="214.9" y="241.7">PCA9555PW,118</text>
<text x="345.4" y="241.7">PCA9555PW,118</text>
<text x="15.7" y="249.4">C36</text>
<text x="14.3" y="252.6">47uF</text>
<text x="29.1" y="252.3">LM2940S-9.0/NOPB</text>
<text x="74.8" y="257.6">C39</text>
<text x="90" y="257.7">C104</text>
<text x="74.8" y="260.7">470uF</text>
<text x="90" y="260.9">100nF</text>
<text x="48.1" y="270">U22</text>
</g>
<g font-size="3.2" fill="#00f">
<text x="103.8" y="19.8">1</text>
<text x="103.8" y="23.3">2</text>
<text x="112.9" y="19.8">4</text>
<text x="112.9" y="23.3">5</text>
<text x="103.8" y="26.8">3</text>
<text x="112.9" y="26.8">6</text>
<text x="25.4" y="243.3">VIN</text>
<text x="62.4" y="243.3">9VDC-1-8</text>
<text x="29.4" y="256.2">1</text>
<text x="34.6" y="257.6">IN</text>
<text x="46.8" y="257.6">OUT</text>
<text x="56.8" y="256.2">3</text>
<text x="29.4" y="263.2">4</text>
<text x="34.6" y="264.6">TAB</text>
</g>
<g font-size="3.2" fill="#8d2323">
<text x="198.5" y="175">24</text>
<text x="205.7" y="176.4">VDD</text>
<text x="230.6" y="180">INT#</text>
<text x="232.1" y="176.4">SDA</text>
<text x="242" y="175">23</text>
<text x="242" y="178.5">1</text>
<text x="329" y="175">24</text>
<text x="336.2" y="176.4">VDD</text>
<text x="361.1" y="180">INT#</text>
<text x="362.6" y="176.4">SDA</text>
<text x="372.5" y="175">23</text>
<text x="372.5" y="178.5">1</text>
<text x="198.5" y="182.1">22</text>
<text x="205.7" y="183.5">SCL</text>
<text x="242" y="185.6">13</text>
<text x="329" y="182.1">22</text>
<text x="336.2" y="183.5">SCL</text>
<text x="372.5" y="185.6">13</text>
<text x="200.5" y="189.1">2</text>
<text x="205.7" y="190.5">A1</text>
<text x="228.9" y="187">IO1_0</text>
<text x="228.9" y="190.5">IO1_1</text>
<text x="242" y="189.1">14</text>
<text x="331" y="189.1">2</text>
<text x="336.2" y="190.5">A1</text>
<text x="359.5" y="187">IO1_0</text>
<text x="359.5" y="190.5">IO1_1</text>
<text x="372.5" y="189.1">14</text>
<text x="198.5" y="192.7">21</text>
<text x="200.5" y="196.2">3</text>
<text x="205.7" y="194.1">A0</text>
<text x="205.7" y="197.6">A2</text>
<text x="228.9" y="194.1">IO1_2</text>
<text x="228.9" y="197.6">IO1_3</text>
<text x="242" y="192.7">15</text>
<text x="242" y="196.2">16</text>
<text x="329" y="192.7">21</text>
<text x="331" y="196.2">3</text>
<text x="336.2" y="194.1">A0</text>
<text x="336.2" y="197.6">A2</text>
<text x="359.5" y="194.1">IO1_2</text>
<text x="359.5" y="197.6">IO1_3</text>
<text x="372.5" y="192.7">15</text>
<text x="372.5" y="196.2">16</text>
<text x="200.5" y="203.2">4</text>
<text x="228.9" y="201.1">IO1_4</text>
<text x="242" y="199.7">17</text>
<text x="242" y="203.2">18</text>
<text x="331" y="203.2">4</text>
<text x="359.5" y="201.1">IO1_4</text>
<text x="372.5" y="199.7">17</text>
<text x="372.5" y="203.2">18</text>
<text x="200.5" y="206.8">5</text>
<text x="205.7" y="204.6">IO0_0</text>
<text x="205.7" y="208.2">IO0_1</text>
<text x="228.9" y="204.6">IO1_5</text>
<text x="228.9" y="208.2">IO1_6</text>
<text x="242" y="206.8">19</text>
<text x="331" y="206.8">5</text>
<text x="336.2" y="204.6">IO0_0</text>
<text x="336.2" y="208.2">IO0_1</text>
<text x="359.5" y="204.6">IO1_5</text>
<text x="359.5" y="208.2">IO1_6</text>
<text x="372.5" y="206.8">19</text>
<text x="200.5" y="210.3">6</text>
<text x="200.5" y="213.8">7</text>
<text x="205.7" y="211.7">IO0_2</text>
<text x="205.7" y="215.2">IO0_3</text>
<text x="228.9" y="211.7">IO1_7</text>
<text x="242" y="210.3">20</text>
<text x="331" y="210.3">6</text>
<text x="331" y="213.8">7</text>
<text x="336.2" y="211.7">IO0_2</text>
<text x="336.2" y="215.2">IO0_3</text>
<text x="359.5" y="211.7">IO1_7</text>
<text x="372.5" y="210.3">20</text>
<text x="200.5" y="217.3">8</text>
<text x="200.5" y="220.9">9</text>
<text x="205.7" y="218.8">IO0_4</text>
<text x="331" y="217.3">8</text>
<text x="331" y="220.9">9</text>
<text x="336.2" y="218.8">IO0_4</text>
<text x="198.5" y="224.4">10</text>
<text x="198.5" y="227.9">11</text>
<text x="205.7" y="222.3">IO0_5</text>
<text x="205.7" y="225.8">IO0_6</text>
<text x="329" y="224.4">10</text>
<text x="329" y="227.9">11</text>
<text x="336.2" y="222.3">IO0_5</text>
<text x="336.2" y="225.8">IO0_6</text>
<text x="205.7" y="229.3">IO0_7</text>
<text x="336.2" y="229.3">IO0_7</text>
<text x="198.5" y="235">12</text>
<text x="205.7" y="236.4">VSS</text>
<text x="329" y="235">12</text>
<text x="336.2" y="236.4">VSS</text>
</g>
<g font-size="3.2">
<text x="171.1" y="194.8">0x20</text>
<text x="296.3" y="194.8">0x21</text>
<text x="56.8" y="263.2">2</text>
<text x="46.3" y="264.6">GND</text>
</g>
<g font-size="1.8" fill="#00f">
<text x="106.5" y="35.3">A1</text>
<text x="109.9" y="35.3">B1</text>
<text x="106.5" y="38.8">A2</text>
<text x="109.9" y="38.8">B2</text>
<text x="106.5" y="45.9">A4</text>
<text x="106.5" y="42.4">A3</text>
<text x="109.9" y="42.4">B3</text>
<text x="109.9" y="45.9">B4</text>
<text x="106.5" y="53">A6</text>
<text x="106.5" y="49.4">A5</text>
<text x="109.9" y="49.4">B5</text>
<text x="109.9" y="53">B6</text>
<text x="106.5" y="56.5">A7</text>
<text x="109.9" y="56.5">B7</text>
<text x="106.5" y="60">A8 B8</text>
<text x="106.5" y="70.6">C2</text>
<text x="106.5" y="67.1">C1</text>
<text x="109.7" y="67.1">D1</text>
<text x="109.7" y="70.6">D2</text>
<text x="106.5" y="77.6">C4</text>
<text x="106.5" y="74.1">C3</text>
<text x="109.7" y="74.1">D3</text>
<text x="109.7" y="77.6">D4</text>
<text x="106.5" y="81.2">C5</text>
<text x="109.7" y="81.2">D5</text>
<text x="106.5" y="88.2">C7</text>
<text x="106.5" y="84.7">C6</text>
<text x="109.7" y="84.7">D6</text>
<text x="109.7" y="88.2">D7</text>
<text x="106.5" y="91.8">C8 D8</text>
<text x="106.5" y="98.8">E1</text>
<text x="110" y="98.8">F1</text>
<text x="106.5" y="105.9">E3</text>
<text x="106.5" y="102.3">E2</text>
<text x="110" y="102.3">F2</text>
<text x="110" y="105.9">F3</text>
<text x="106.5" y="112.9">E5</text>
<text x="106.5" y="109.4">E4</text>
<text x="110" y="109.4">F4</text>
<text x="110" y="112.9">F5</text>
<text x="106.5" y="120">E7</text>
<text x="106.5" y="116.5">E6</text>
<text x="110" y="116.5">F6</text>
<text x="110" y="120">F7</text>
<text x="106.5" y="123.5">E8</text>
<text x="110" y="123.5">F8</text>
<text x="106.5" y="130.6">G1</text>
<text x="109.7" y="130.6">H1</text>
<text x="106.5" y="137.6">G3</text>
<text x="106.5" y="134.1">G2</text>
<text x="109.7" y="134.1">H2</text>
<text x="109.7" y="137.6">H3</text>
<text x="106.5" y="141.1">G4</text>
<text x="109.7" y="141.1">H4</text>
<text x="106.5" y="148.2">G6</text>
<text x="106.5" y="144.7">G5</text>
<text x="109.7" y="144.7">H5</text>
<text x="109.7" y="148.2">H6</text>
<text x="106.5" y="155.3">G8 H8</text>
<text x="106.5" y="151.7">G7</text>
<text x="109.7" y="151.7">H7</text>
</g>
</svg>
